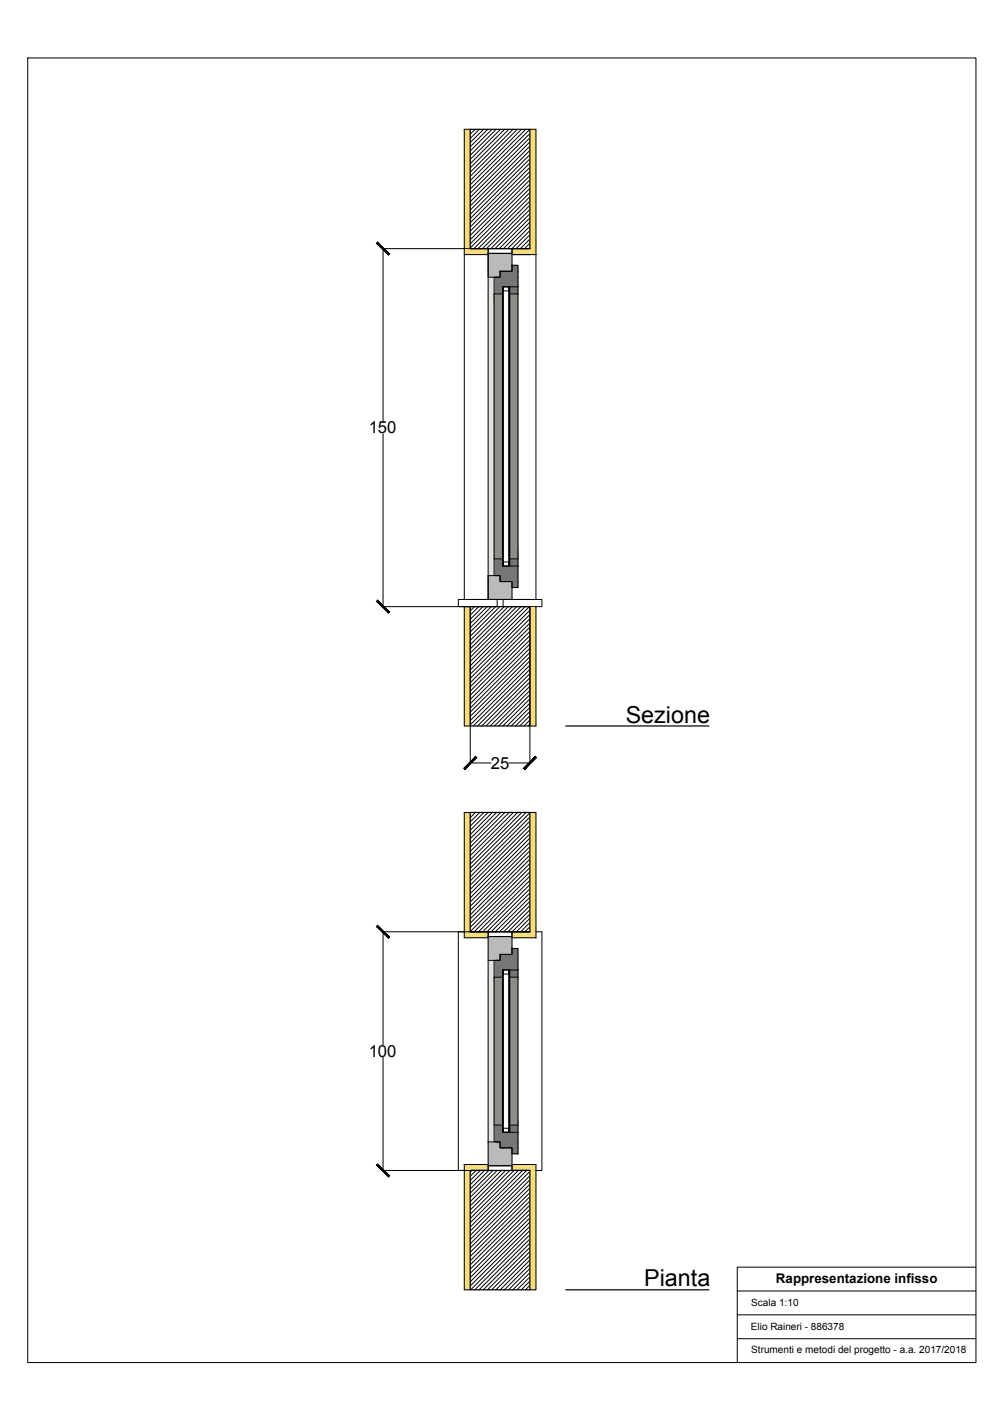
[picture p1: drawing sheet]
<svg xmlns="http://www.w3.org/2000/svg" width="420mm" height="594mm" viewBox="0 0 420 594" stroke-linecap="round" stroke-linejoin="round" font-family="sans-serif">
<!-- layer: Retini -->
<g fill="none" stroke="#000" stroke-width=".42">
<path d="M11.6 24.3h397.2v546.6h-397.2zM197.2 54.2l-.2 .2M199 54.2l-2 2M200.8 54.2l-3.8 3.8M202.6 54.2l-5.6 5.5M204.3 54.2l-7.3 7.3M206.1 54.2l-9.1 9.1M207.9 54.2l-10.9 10.9M209.6 54.2l-12.6 12.6M211.4 54.2l-14.4 14.4M213.2 54.2l-16.2 16.1M214.9 54.2l-17.9 17.9"/>
<path d="M216.7 54.2l-19.7 19.7M218.5 54.2l-21.5 21.4M220.2 54.2l-23.2 23.2M222 54.2l-25 25M222 56l-25 24.9M222 57.7l-25 25M222 59.5l-25 25M222 61.2l-25 25.1M222 63l-25 25M222 64.8l-25 25M222 66.5l-25 25.1M222 68.3l-25 25"/>
<path d="M222 70.1l-25 25M222 71.9l-25 24.9M222 73.6l-25 25M222 75.4l-25 25M222 77.2l-25 24.9M222 78.9l-25 25M222 80.7l-23.5 23.5M222 82.5l-21.7 21.7M222 84.2l-19.9 20M222 86l-18.2 18.2M222 87.7l-16.4 16.5M222 89.5l-14.6 14.7"/>
<path d="M222 91.3l-12.9 12.9M222 93.1l-11.1 11.1M222 94.8l-9.3 9.4M222 96.6l-7.6 7.6M222 98.4l-5.8 5.8M222 100.1l-4 4.1M222 101.9l-2.3 2.3M222 103.7l-.5 .5M197 254.2h.1M198.8 254.2l-1.8 1.7M200.5 254.2l-3.5 3.5M202.3 254.2l-5.3 5.3"/>
<path d="M204.1 254.2l-7.1 7M205.8 254.2l-8.8 8.8M207.6 254.2l-10.6 10.6M209.4 254.2l-12.4 12.4M211.2 254.2l-14.2 14.1M212.9 254.2l-15.9 15.9M214.7 254.2l-17.7 17.7M216.5 254.2l-19.5 19.4M218.2 254.2l-21.2 21.2M220 254.2l-23 22.9M221.8 254.2l-24.8 24.7M222 255.7l-25 25"/>
<path d="M222 257.5l-25 25M222 259.2l-25 25M222 261l-25 25M222 262.7l-25 25.1M222 264.5l-25 25M222 266.3l-25 25M222 268.1l-25 25M222 269.8l-25 25M222 271.6l-25 25M222 273.4l-25 25M222 275.2l-25 24.9M222 276.9l-25 25"/>
<path d="M222 278.7l-25 25M222 280.4l-23.7 23.8M222 282.2l-22 22M222 284l-20.2 20.2M222 285.7l-18.4 18.5M222 287.5l-16.6 16.7M222 289.3l-14.9 14.9M222 291l-13.1 13.2M222 292.8l-11.3 11.4M222 294.6l-9.6 9.6M222 296.4l-7.8 7.8M222 298.1l-6 6.1"/>
<path d="M222 299.9l-4.3 4.3M222 301.7l-2.5 2.5M222 303.4l-.8 .8M197.4 340.4l-.4 .4M199.2 340.4l-2.2 2.1M200.9 340.4l-3.9 3.9M202.7 340.4l-5.7 5.7M204.4 340.4l-7.4 7.4M206.2 340.4l-9.2 9.2M208 340.4l-11 11M209.8 340.4l-12.8 12.8M211.5 340.4l-14.5 14.5"/>
<path d="M213.3 340.4l-16.3 16.3M215.1 340.4l-18.1 18.1M216.8 340.4l-19.8 19.8M218.6 340.4l-21.6 21.6M220.4 340.4l-23.4 23.4M222 340.6l-25 24.9M222 342.3l-25 25M222 344.1l-25 25M222 345.8l-25 25M222 347.6l-25 25M222 349.4l-25 25M222 351.1l-25 25.1"/>
<path d="M222 352.9l-25 25M222 354.7l-25 25M222 356.4l-25 25.1M222 358.2l-25 25M222 360l-25 25M222 361.8l-25 24.9M222 363.5l-25 25M222 365.3l-25 25M222 367.1l-23.4 23.3M222 368.8l-21.6 21.6M222 370.6l-19.8 19.8M222 372.3l-18 18.1"/>
<path d="M222 374.1l-16.3 16.3M222 375.9l-14.5 14.5M222 377.6l-12.7 12.8M222 379.4l-11 11M222 381.2l-9.2 9.2M222 383l-7.4 7.4M222 384.7l-5.7 5.7M222 386.5l-3.9 3.9M222 388.3l-2.1 2.1M222 390l-.4 .4M197.7 490.4l-.7 .7M199.4 490.4l-2.4 2.4"/>
<path d="M201.2 490.4l-4.2 4.2M203 490.4l-6 5.9M204.7 490.4l-7.7 7.7M206.5 490.4l-9.5 9.5M208.3 490.4l-11.3 11.2M210 490.4l-13 13M211.8 490.4l-14.8 14.8M213.5 490.4l-16.5 16.5M215.3 490.4l-18.3 18.3M217.1 490.4l-20.1 20.1M218.9 490.4l-21.9 21.9M220.6 490.4l-23.6 23.6"/>
<path d="M222 490.8l-25 25M222 492.6l-25 25M222 494.3l-25 25M222 496.1l-25 25M222 497.9l-25 24.9M222 499.6l-25 25M222 501.4l-25 25M222 503.2l-25 25M222 504.9l-25 25M222 506.7l-25 25M222 508.5l-25 25M222 510.2l-25 25"/>
<path d="M222 512l-25 25M222 513.8l-25 25M222 515.5l-24.8 24.9M222 517.3l-23.1 23.1M222 519.1l-21.3 21.3M222 520.9l-19.5 19.5M222 522.6l-17.8 17.8M222 524.4l-16 16M222 526.1l-14.3 14.3M222 527.9l-12.5 12.5M222 529.7l-10.7 10.7M222 531.4l-9 9"/>
<path d="M222 533.2l-7.2 7.2M222 535l-5.4 5.4M222 536.7l-3.6 3.7M222 538.5l-1.9 1.9M408.8 530.9h-100v40M222 540.3l-.1 .1M308.8 550.9h100M308.8 540.9h100M308.8 560.9h100"/>
</g>
<g fill="#f5dd7a" stroke="#f5dd7a" stroke-width=".42">
<path d="M222 54.2l2.5 50v-50zM222 54.2l2.5 50h-2.5z"/>
<path d="M194.5 54.2l2.5 50v-50zM194.5 54.2l2.5 50h-2.5z"/>
<path d="M214.5 104.2l10 2.5v-2.5zM214.5 104.2l10 2.5h-10z"/>
<path d="M194.5 104.2l10 2.5v-2.5zM194.5 104.2l10 2.5h-10z"/>
<path d="M222 254.2l2.5 50v-50zM222 254.2l2.5 50h-2.5z"/>
<path d="M194.5 254.2l2.5 50v-50zM194.5 254.2l2.5 50h-2.5z"/>
<path d="M222 340.4l2.5 50v-50zM222 340.4l2.5 50h-2.5z"/>
<path d="M194.5 340.4l2.5 50v-50zM194.5 340.4l2.5 50h-2.5z"/>
<path d="M214.5 390.4l10 2.5v-2.5zM214.5 390.4l10 2.5h-10z"/>
<path d="M194.5 390.4l10 2.5v-2.5zM194.5 390.4l10 2.5h-10z"/>
<path d="M214.5 487.9l10 2.5v-2.5zM214.5 487.9l10 2.5h-10z"/>
<path d="M194.5 487.9l10 2.5v-2.5zM194.5 487.9l10 2.5h-10z"/>
<path d="M222 490.4l2.5 50v-50zM222 490.4l2.5 50h-2.5z"/>
<path d="M194.5 490.4l2.5 50v-50zM194.5 490.4l2.5 50h-2.5z"/>
</g>
<!-- layer: Muri -->
<path d="M197 54.2h25v50h-25zM197 254.2h25v50h-25zM197 340.4h25v50h-25zM197 490.4h25v50h-25z" fill="none" stroke="#000" stroke-width=".51"/>
<!-- layer: Retini -->
<g fill="#bababa" stroke="#bababa" stroke-width=".42">
<path d="M204.5 106.2l10 .5v-.5zM204.5 106.2l10 .5h-10z"/>
<path d="M204.5 106.7l10 7v-7zM204.5 106.7l10 7h-10z"/>
<path d="M204.5 113.7l5 2.4v-2.4zM204.5 113.7l5 2.4h-5z"/>
<path d="M204.5 241.2l5 2.5v-2.5zM204.5 241.2l5 2.5h-5z"/>
<path d="M204.5 243.7l10 7.4v-7.4zM204.5 243.7l10 7.4h-10z"/>
<path d="M210.7 392.4l3.8 .5v-.5zM210.7 392.4l3.8 .5h-3.8z"/>
<path d="M208.3 392.4l2.4 .5v-.5zM208.3 392.4l2.4 .5h-2.4z"/>
<path d="M204.5 392.4l3.8 .5v-.5zM204.5 392.4l3.8 .5h-3.8z"/>
<path d="M210.7 392.9l3.8 7v-7zM210.7 392.9l3.8 7h-3.8z"/>
<path d="M208.3 392.9l2.4 7v-7zM208.3 392.9l2.4 7h-2.4z"/>
<path d="M208.3 399.9l1.2 2.5v-2.5zM208.3 399.9l1.2 2.5h-1.2z"/>
<path d="M204.5 392.9l3.8 9.5v-9.5zM204.5 392.9l3.8 9.5h-3.8z"/>
<path d="M208.3 478.4l1.2 2.5v-2.5zM208.3 478.4l1.2 2.5h-1.2z"/>
<path d="M210.7 480.9l3.8 7v-7zM210.7 480.9l3.8 7h-3.8z"/>
<path d="M208.3 480.9l2.4 7v-7zM208.3 480.9l2.4 7h-2.4z"/>
<path d="M204.5 478.4l3.8 9.5v-9.5zM204.5 478.4l3.8 9.5h-3.8z"/>
<path d="M210.7 487.9l3.8 .5v-.5zM210.7 487.9l3.8 .5h-3.8z"/>
<path d="M208.3 487.9l2.4 .5v-.5zM208.3 487.9l2.4 .5h-2.4z"/>
<path d="M204.5 487.9l3.8 .5v-.5zM204.5 487.9l3.8 .5h-3.8z"/>
</g>
<g fill="#767676" stroke="#767676" stroke-width=".42">
<path d="M214.5 111.2l2.5 2.5v-2.5zM214.5 111.2l2.5 2.5h-2.5z"/>
<path d="M214.5 113.7l2.5 2.4v-2.4zM214.5 113.7l2.5 2.4h-2.5z"/>
<path d="M209.5 113.7l5 2.4v-2.4zM209.5 113.7l5 2.4h-5z"/>
<path d="M214.5 116.1l2.5 4.1v-4.1zM214.5 116.1l2.5 4.1h-2.5z"/>
<path d="M209.5 116.1l5 4.1v-4.1zM209.5 116.1l5 4.1h-5z"/>
<path d="M207 116.1l2.5 4.1v-4.1zM207 116.1l2.5 4.1h-2.5z"/>
<path d="M214.5 120.2l2.5 2.9v-2.9zM214.5 120.2l2.5 2.9h-2.5z"/>
<path d="M213.5 120.2l1 2.9v-2.9zM213.5 120.2l1 2.9h-1z"/>
<path d="M209.5 120.2l1 2.9v-2.9zM209.5 120.2l1 2.9h-1z"/>
<path d="M207 120.2l2.5 2.9v-2.9zM207 120.2l2.5 2.9h-2.5z"/>
<path d="M214.5 234.1l2.5 3v-3zM214.5 234.1l2.5 3h-2.5z"/>
<path d="M213.5 234.1l1 3v-3zM213.5 234.1l1 3h-1z"/>
<path d="M209.5 234.1l1 3v-3zM209.5 234.1l1 3h-1z"/>
<path d="M209.5 237.1l5 4.1v-4.1zM209.5 237.1l5 4.1h-5z"/>
<path d="M207 234.1l2.5 7.1v-7.1zM207 234.1l2.5 7.1h-2.5z"/>
<path d="M214.5 237.1l2.5 6.6v-6.6zM214.5 237.1l2.5 6.6h-2.5z"/>
<path d="M209.5 241.2l5 2.5v-2.5zM209.5 241.2l5 2.5h-5z"/>
<path d="M214.5 243.7l2.5 2.5v-2.5zM214.5 243.7l2.5 2.5h-2.5z"/>
<path d="M209.5 399.9l1.2 2.5v-2.5zM209.5 399.9l1.2 2.5h-1.2z"/>
<path d="M214.5 397.4l2.5 9v-9zM214.5 397.4l2.5 9h-2.5z"/>
<path d="M210.7 399.9l3.8 6.5v-6.5zM210.7 399.9l3.8 6.5h-3.8z"/>
<path d="M209.5 402.4l1.2 4v-4zM209.5 402.4l1.2 4h-1.2z"/>
<path d="M208.3 402.4l1.2 4v-4zM208.3 402.4l1.2 4h-1.2z"/>
<path d="M214.5 406.4l2.5 3v-3zM214.5 406.4l2.5 3h-2.5z"/>
<path d="M213.5 406.4l1 3v-3zM213.5 406.4l1 3h-1z"/>
<path d="M209.5 406.4l1 3v-3zM209.5 406.4l1 3h-1z"/>
<path d="M208.3 406.4l1.2 3v-3zM208.3 406.4l1.2 3h-1.2z"/>
<path d="M207 402.4l1.3 7v-7zM207 402.4l1.3 7h-1.3z"/>
<path d="M214.5 471.4l2.5 3v-3zM214.5 471.4l2.5 3h-2.5z"/>
<path d="M213.5 471.4l1 3v-3zM213.5 471.4l1 3h-1z"/>
<path d="M209.5 471.4l1 3v-3zM209.5 471.4l1 3h-1z"/>
<path d="M208.3 471.4l1.2 3v-3zM208.3 471.4l1.2 3h-1.2z"/>
<path d="M207 471.4l1.3 3v-3zM207 471.4l1.3 3h-1.3z"/>
<path d="M214.5 474.4l2.5 4v-4zM214.5 474.4l2.5 4h-2.5z"/>
<path d="M210.7 474.4l3.8 4v-4zM210.7 474.4l3.8 4h-3.8z"/>
<path d="M209.5 474.4l1.2 4v-4zM209.5 474.4l1.2 4h-1.2z"/>
<path d="M208.3 474.4l1.2 4v-4zM208.3 474.4l1.2 4h-1.2z"/>
<path d="M207 474.4l1.3 4v-4zM207 474.4l1.3 4h-1.3z"/>
<path d="M214.5 478.4l2.5 2.5v-2.5zM214.5 478.4l2.5 2.5h-2.5z"/>
<path d="M210.7 478.4l3.8 2.5v-2.5zM210.7 478.4l3.8 2.5h-3.8z"/>
<path d="M209.5 478.4l1.2 2.5v-2.5zM209.5 478.4l1.2 2.5h-1.2z"/>
<path d="M214.5 480.9l2.5 2.5v-2.5zM214.5 480.9l2.5 2.5h-2.5z"/>
</g>
<!-- layer: Marmo -->
<path d="M192 251.1h16.3v3.1h-16.3zM210.7 251.1h16.3v3.1h-16.3zM194.5 390.4h-2.5v100h2.5M197 390.4h11.3M210.7 390.4h11.3M224.5 390.4h2.5v100h-2.5M197 490.4h11.3M210.7 490.4h11.3" fill="none" stroke="#000" stroke-width=".42"/>
<!-- layer: Controtelaio -->
<path d="M204.5 104.2h10v2h-10zM204.5 106.2v144.9h10M204.5 390.4h10v2h-10zM204.5 488.4h10v2h-10z" fill="none" stroke="#000" stroke-width=".42"/>
<!-- layer: Retini -->
<g fill="#e2e3e0" stroke="#e2e3e0" stroke-width=".42">
<path d="M204.5 116.1l2.5 7v-7zM204.5 116.1l2.5 7h-2.5z"/>
<path d="M204.5 123.1l2.5 111v-111zM204.5 123.1l2.5 111h-2.5z"/>
<path d="M204.5 234.1l2.5 7.1v-7.1zM204.5 234.1l2.5 7.1h-2.5z"/>
<path d="M204.5 402.4l2.5 7v-7zM204.5 402.4l2.5 7h-2.5z"/>
<path d="M204.5 409.4l2.5 62v-62zM204.5 409.4l2.5 62h-2.5z"/>
<path d="M204.5 471.4l2.5 7v-7zM204.5 471.4l2.5 7h-2.5z"/>
</g>
<!-- layer: Telaio -->
<path d="M204.5 106.2h10v7.5h-5v2.4h-5zM204.5 241.2h5v2.5h5v7.4h-10zM204.5 392.4h10v7.5h-5v2.5h-5zM204.5 402.4v76M204.5 478.4h5v2.5h5v7.5h-10z" fill="none" stroke="#000" stroke-width=".42"/>
<!-- layer: Anta -->
<g fill="none" stroke="#000" stroke-width=".42">
<path d="M207 116.1h2.5v-2.4h5v-2.5h2.5v9h-6.5v2.9h-3.5zM207 123.1v111M210.5 123.1v111M213.5 120.2v2.9h3.5v-2.9M213.5 123.1v111M217 123.1v111M207 234.1h3.5v3h6.5v9.1h-2.5v-2.5h-5v-2.5h-2.5zM213.5 237.1v-3h3.5v3M207 402.4h2.5v-2.5h5v-2.5h2.5v9h-6.5v3h-3.5zM207 409.4v62M210.5 409.4v62M213.5 406.4v3h3.5v-3"/>
<path d="M213.5 409.4v62M217 409.4v62M207 471.4h3.5v3h6.5v9h-2.5v-2.5h-5v-2.5h-2.5zM213.5 474.4v-3h3.5v3"/>
</g>
<!-- layer: Retini -->
<g fill="#8e8e88" stroke="#8e8e88" stroke-width=".42">
<path d="M213.5 409.4l3.5 62v-62zM213.5 409.4l3.5 62h-3.5z"/>
<path d="M207 409.4l3.5 62v-62zM207 409.4l3.5 62h-3.5z"/>
<path d="M213.5 123.1l3.5 111v-111zM213.5 123.1l3.5 111h-3.5z"/>
<path d="M207 123.1l3.5 111v-111zM207 123.1l3.5 111h-3.5z"/>
</g>
<!-- layer: Vetro -->
<path d="M210.9 120.2h2.2v1.7h-2.2zM210.9 120.2h-.4v116.9h.4M210.9 120.2v116.9M213.1 120.2h.4v116.9h-.4v-1.7h-2.2v1.7h2.2zM210.9 406.4h2.2v1.7h-2.2zM210.9 406.4h-.4v68h.4M210.9 406.4v68M213.1 406.4h.4v68h-.4v-1.7h-2.2v1.7h2.2z" fill="none" stroke="#000" stroke-width=".42"/>
<!-- layer: Intonaco -->
<g fill="none" stroke="#000" stroke-width=".42">
<path d="M197 54.2h-2.5v196.9M222 54.2h2.5v196.9M197 104.2h7.5v2.5h-10M214.5 106.7h10M222 104.2h-7.5v2.5h7.5M194.5 254.2v50h2.5M197 251.1h7.5M214.5 251.1h7.5M224.5 254.2v50h-2.5M197 340.4h-2.5v52.5h10v-2.5h-7.5M222 340.4h2.5v52.5h-10v-2.5h7.5M197 490.4h7.5v-2.5h-10v52.5h2.5"/>
<path d="M222 490.4h-7.5v-2.5h10v52.5h-2.5"/>
</g>
<!-- layer: Quote -->
<path d="M160.3 104.2h36.6M160.5 104.2v72.3M160.5 181.8v72.4M160.3 254.2h36.6M197 254.2v65.7M222 254.2v65.7M197 319.6h8.7M213.2 319.6h8.8M160.3 390.4h36.6M160.5 390.4v47.4M160.5 443v47.4M160.3 490.4h36.6" fill="none" stroke="#000" stroke-width=".42"/>
<g fill="#000" stroke="#000" stroke-width=".42">
<path d="M157.7 101.9l5 5 .5-.5zM158.2 101.4l5 5-5.5-4.5z"/>
<path d="M158.2 251.4l-.5 .5 5.5 4.5zM157.7 251.9l5.5 4.5-.5 .5z"/>
<path d="M199.2 316.9l-4.5 5.5 5-5zM199.2 316.9l-4.5 5.5-.5-.5z"/>
<path d="M219.2 321.9l.6 .5 4.4-5.5zM224.2 316.9l.6 .5-5 5z"/>
<path d="M157.7 388.1l5 5 .5-.5zM157.7 388.1l.5-.5 5 5z"/>
<path d="M158.2 487.6l-.5 .5 5.5 4.5zM157.7 488.1l5.5 4.5-.5 .5z"/>
</g>
<!-- layer: Retini -->
<path d="M237 304.2h60M237 540.4h60" fill="none" stroke="#000" stroke-width=".51"/>
<g font-size="9.8">
<text x="262.1" y="302.8">Sezione</text>
<text x="269.8" y="538.9">Pianta</text>
</g>
<g font-size="7">
<text x="154.4" y="181.6">150</text>
<text x="205.7" y="322.1">25</text>
<text x="154.4" y="442.8">100</text>
</g>
<text font-size="5.6" x="325" y="537.3">Rappresentazione infisso</text>
<g font-size="4.2">
<text x="314.7" y="547.4">Scala 1:10</text>
<text x="314.6" y="557.3">Elio Raineri - 886378</text>
<text x="314.7" y="567">Strumenti e metodi del progetto - a.a. 2017/2018</text>
</g>
</svg>
